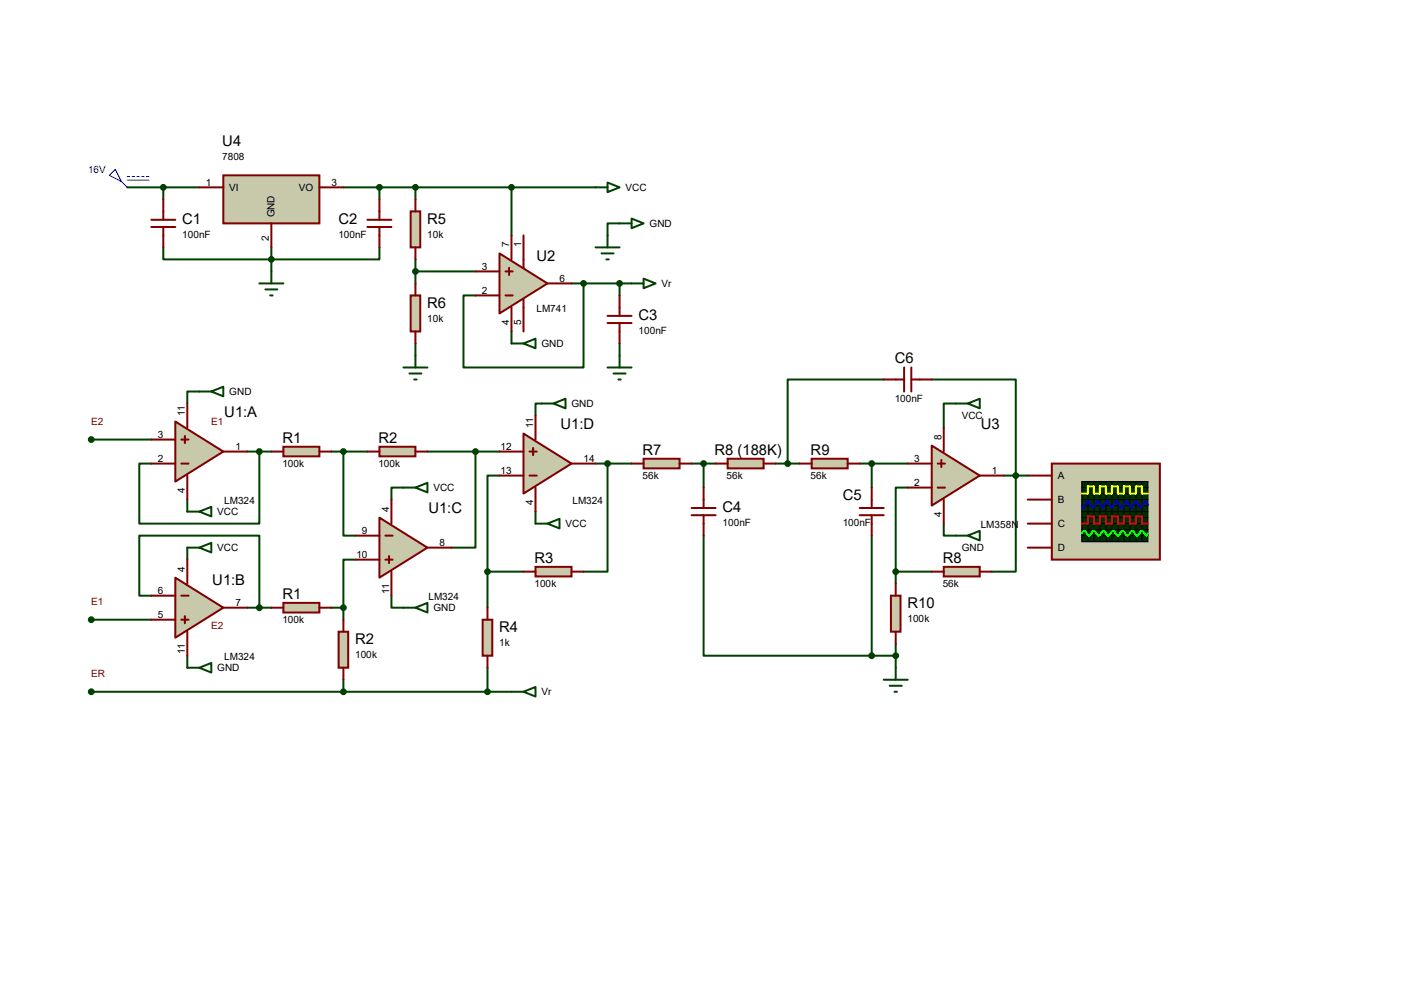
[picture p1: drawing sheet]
<svg xmlns="http://www.w3.org/2000/svg" width="297mm" height="210mm" viewBox="0 0 297 210" stroke-linecap="round" stroke-linejoin="round" font-family="sans-serif">
<g fill="none" stroke="#004000" stroke-width=".42">
<path d="M26.9 39.6h15.3M34.5 39.6v2.6M72.6 39.6h53.4M80.3 39.6v2.6M87.9 39.6v2.6M108.2 39.6v10.2M34.5 52.3v2.6h45.8v-2.6M57.4 52.3v5.1M87.9 54.9v5M87.9 57.4h12.7M120.9 59.9h12.7M123.4 59.9v17.8h-25.4v-15.2h2.6"/>
<path d="M131.1 47.2h-2.6v2.6M131.1 59.9v2.6M87.9 72.6v2.6M108.2 70.1v2.5M131.1 72.6v2.6M19.3 93h12.7M42.2 82.8h-2.6v2.5M52.3 95.5h5.1M54.9 95.5v15.2h-25.4v-12.7h2.5M70.1 95.5h7.6M72.6 95.5v17.8h2.6M90.4 95.5h15.3"/>
<path d="M100.6 95.5v20.3h-5.1M114.6 85.3h-1.3v2.6M126 98h7.6M128.5 98v22.9h-5.1M146.3 98h5.1M148.8 98v5.1M164.1 98h5.1M181.9 98h10.1M184.4 98v5.1M186.9 80.3h-20.3v17.7M197.1 80.3h17.8v40.6h-5.1M202.2 85.3h-2.6v5.1"/>
<path d="M39.6 105.7v2.5M39.6 115.8v2.6M75.2 118.4h-2.6v10.1M85.3 103.1h-2.5v2.6M105.7 100.6h-2.6v20.3M113.3 108.2v2.5M148.8 113.3v25.4h35.6M184.4 113.3v25.4M192 103.1h-2.5v17.8M199.6 110.7v2.6h2.6M212.3 100.6h5.1M19.3 131.1h12.7"/>
<path d="M32 126h-2.5v-12.7h25.4v15.2M39.6 138.7v2.5M52.3 128.5h5.1M70.1 128.5h2.5M72.6 128.5v2.6M82.8 126v2.5h2.5M103.1 120.9h7.6M103.1 120.9v7.6M184.4 138.7h5.1M189.5 120.9h7.6M189.5 120.9v2.5M189.5 136.1v5.1"/>
<path d="M19.3 146.3h88.9M72.6 143.8v2.5M103.1 141.2v5.1"/>
</g>
<path d="M59.9 94.5h7.7v2h-7.7z" fill="#c8c8aa" stroke="#800000" stroke-width=".42"/>
<path d="M57.4 95.5h2.5M67.6 95.5h2.5" fill="none" stroke="#800000" stroke-width=".42"/>
<path d="M59.9 127.5h7.7v2h-7.7z" fill="#c8c8aa" stroke="#800000" stroke-width=".42"/>
<path d="M57.4 128.5h2.5M67.6 128.5h2.5" fill="none" stroke="#800000" stroke-width=".42"/>
<path d="M71.6 133.6h2.1v7.6h-2.1z" fill="#c8c8aa" stroke="#800000" stroke-width=".42"/>
<path d="M72.6 131.1v2.5M72.6 141.2v2.6" fill="none" stroke="#800000" stroke-width=".42"/>
<path d="M80.3 94.5h7.6v2h-7.6z" fill="#c8c8aa" stroke="#800000" stroke-width=".42"/>
<path d="M77.7 95.5h2.6M87.9 95.5h2.5" fill="none" stroke="#800000" stroke-width=".42"/>
<path d="M222.5 98h22.9v20.4h-22.9z" fill="#c8c8aa" stroke="#800000" stroke-width=".42"/>
<path d="M228.9 101.9h13.9v12.7h-13.9z" fill="#003000" stroke="#000" stroke-width=".25"/>
<g fill="none" stroke="#000" stroke-width=".21">
<path d="M228.9 105.7h14M228.9 103.1h14M228.9 104.4h14M228.9 106.9h14M228.9 109.5h14M228.9 110.7h14M228.9 112h14M228.9 113.3h14M228.9 108.2h14M230.1 101.9l.1 12.7M231.4 101.9v12.7M232.7 101.9v12.7"/>
<path d="M233.9 101.9l.1 12.7M235.2 101.9v12.7M236.5 101.9v12.7M237.7 101.9l.1 12.7M239 101.9l.1 12.7M240.3 101.9v12.7M241.6 101.9v12.7"/>
</g>
<path d="M228.9 104.4h1.2v-1.5h1.3v1.5h1.3v-1.5h1.2v1.5h1.3v-1.5h1.3v1.5h1.2v-1.5h1.3v1.5h1.3v-1.5h1.3v1.5h1.2" fill="none" stroke="#ff0" stroke-width=".42"/>
<path d="M228.9 110.7h1.2v-1.5h1.3v1.5h1.3v-1.5h1.2v1.5h1.3v-1.5h1.3v1.5h1.2v-1.5h1.3v1.5h1.3v-1.5h1.3v1.5h1.2" fill="none" stroke="#f00" stroke-width=".42"/>
<path d="M242.8 106.7l-.5-.8-1 1.5-1-1.5-1 1.5-1-1.5-1.1 1.5-1-1.5-1 1.5-1-1.5-1 1.5-1-1.5-1.1 1.5-1-1.5-1 1.5-.2-.2" fill="none" stroke="#00f" stroke-width=".42"/>
<path d="M228.9 112.8l.5-.5 1 1 1-1 1 1 1-1 1 1 1.1-1 1 1 1-1 1 1 1-1 1 1 1.1-1 1 1 .2-.5" fill="none" stroke="#0f0" stroke-width=".42"/>
<path d="M217.4 100.6h5.1M217.4 105.7h5.1M217.4 110.7h5.1M217.4 115.8h5.1" fill="none" stroke="#800000" stroke-width=".42"/>
<g fill="none" stroke="#004000" stroke-width=".42">
<path d="M126 39.6h2.5M128.5 38.6l2.6 1-2.6 1zM42.2 82.8h2.5M44.7 82.8l2.5-1v2zM39.6 108.2h2.6M39.6 115.8h2.6M42.2 108.2l2.5-1v2zM42.2 115.8l2.5-1v2zM85.3 103.1h2.6M87.9 103.1l2.5-1v2zM85.3 128.5h2.6M87.9 128.5l2.5-1v2z"/>
<path d="M39.6 141.2h2.6M42.2 141.2l2.5-1v2z"/>
</g>
<path d="M23.1 37.1l1.3-1.3 1.3 2.6zM25.7 38.4l1.2 1.2M26.9 37.3h.5M26.9 38.1h4.6M27.9 37.3h.5M29 37.3h.5M30 37.3h.5M31 37.3h.5" fill="none" stroke="#0000c0" stroke-width=".21"/>
<path d="M47.2 37.1h20.4v10.1h-20.4z" fill="#c8c8aa" stroke="#800000" stroke-width=".42"/>
<path d="M42.2 39.6h5M67.6 39.6h5M32 48h5.1M32 46.5h5.1M34.5 42.2v4.3M34.5 48v4.3M57.4 47.2v5.1M77.7 48h5.1M77.7 46.5h5.1M80.3 42.2v4.3M80.3 48v4.3" fill="none" stroke="#800000" stroke-width=".42"/>
<path d="M54.9 59.9h5M57.4 57.4v2.5M56.1 61.2h2.6M57.1 62.5h.6" fill="none" stroke="#004000" stroke-width=".42"/>
<g fill="#004000" stroke="#004000" stroke-width=".42">
<circle cx="57.4" cy="54.9" r=".51"/>
<circle cx="34.5" cy="39.6" r=".51"/>
</g>
<path d="M37.1 89.2l10.1 6.3-10.1 6.4z" fill="#c8c8aa" stroke="#800000" stroke-width=".42"/>
<path d="M32 98h5.1M32 93h5.1M38.4 98h1.5M38.4 93h1.5M39.1 92.2v1.5M39.6 85.3v5.1M47.2 95.5h5.1M39.6 100.6v5.1" fill="none" stroke="#800000" stroke-width=".42"/>
<path d="M37.1 122.2l10.1 6.3-10.1 6.4z" fill="#c8c8aa" stroke="#800000" stroke-width=".42"/>
<path d="M39.6 118.4v5M32 126h5.1M32 131.1h5.1M38.4 126h1.5M38.4 131.1h1.5M39.1 130.3v1.5M39.6 133.6v5.1M47.2 128.5h5.1" fill="none" stroke="#800000" stroke-width=".42"/>
<path d="M80.3 109.5l10.1 6.3-10.1 6.4z" fill="#c8c8aa" stroke="#800000" stroke-width=".42"/>
<path d="M75.2 113.3h5.1M75.2 118.4h5.1M81.5 113.3h1.6M81.5 118.4h1.6M82.3 117.6v1.5M82.8 105.7v5M90.4 115.8h5.1M82.8 120.9v5.1" fill="none" stroke="#800000" stroke-width=".42"/>
<g fill="#004000" stroke="#004000" stroke-width=".42">
<circle cx="19.3" cy="93" r=".51"/>
<circle cx="54.9" cy="95.5" r=".51"/>
<circle cx="54.9" cy="128.5" r=".51"/>
<circle cx="19.3" cy="131.1" r=".51"/>
</g>
<path d="M110.7 91.7l10.2 6.3-10.2 6.4z" fill="#c8c8aa" stroke="#800000" stroke-width=".42"/>
<path d="M105.7 95.5h5M112 95.5h1.5M112.8 94.7v1.6M113.3 87.9v5.1M120.9 98h5.1M105.7 100.6h5M112 100.6h1.5M113.3 103.1v5.1" fill="none" stroke="#800000" stroke-width=".42"/>
<path d="M113.3 119.9h7.6v2h-7.6z" fill="#c8c8aa" stroke="#800000" stroke-width=".42"/>
<path d="M110.7 120.9h2.6M120.9 120.9h2.5" fill="none" stroke="#800000" stroke-width=".42"/>
<path d="M102.1 131.1h2v7.6h-2z" fill="#c8c8aa" stroke="#800000" stroke-width=".42"/>
<path d="M103.1 128.5v2.6M103.1 138.7v2.5" fill="none" stroke="#800000" stroke-width=".42"/>
<g fill="#004000" stroke="#004000" stroke-width=".42">
<circle cx="103.1" cy="120.9" r=".51"/>
<circle cx="100.6" cy="95.5" r=".51"/>
<circle cx="72.6" cy="128.5" r=".51"/>
<circle cx="72.6" cy="95.5" r=".51"/>
</g>
<path d="M114.6 85.3h2.5M117.1 85.3l2.5-1v2.1zM113.3 110.7h2.5M115.8 110.7l2.6-1v2.1z" fill="none" stroke="#004000" stroke-width=".42"/>
<path d="M86.9 44.7h2v7.6h-2z" fill="#c8c8aa" stroke="#800000" stroke-width=".42"/>
<path d="M87.9 42.2v2.5M87.9 52.3v2.6" fill="none" stroke="#800000" stroke-width=".42"/>
<path d="M86.9 62.5h2v7.6h-2z" fill="#c8c8aa" stroke="#800000" stroke-width=".42"/>
<path d="M87.9 59.9v2.6M87.9 70.1v2.5" fill="none" stroke="#800000" stroke-width=".42"/>
<path d="M85.3 77.7h5.1M86.6 79h2.6M87.9 75.2v2.5M87.6 80.3h.5" fill="none" stroke="#004000" stroke-width=".42"/>
<path d="M105.7 53.6l10.1 6.3-10.1 6.4z" fill="#c8c8aa" stroke="#800000" stroke-width=".42"/>
<path d="M100.6 57.4h5.1M106.9 57.4h1.6M107.7 56.6v1.6M108.2 49.8v5.1M110.7 49.8v6.8M115.8 59.9h5.1M100.6 62.5h5.1M106.9 62.5h1.6M108.2 65v5.1M110.7 63.2v6.9" fill="none" stroke="#800000" stroke-width=".42"/>
<g fill="#004000" stroke="#004000" stroke-width=".42">
<circle cx="87.9" cy="57.4" r=".51"/>
<circle cx="123.4" cy="59.9" r=".51"/>
<circle cx="72.6" cy="146.3" r=".51"/>
<circle cx="19.3" cy="146.3" r=".51"/>
<circle cx="103.1" cy="146.3" r=".51"/>
<circle cx="80.3" cy="39.6" r=".51"/>
<circle cx="87.9" cy="39.6" r=".51"/>
<circle cx="108.2" cy="39.6" r=".51"/>
</g>
<path d="M126 52.3h5.1M127.3 53.6h2.5M128.3 54.9h.5M128.5 49.8v2.5M131.1 47.2h2.5M133.6 46.2l2.5 1-2.5 1.1zM133.6 59.9h2.5M136.1 58.9l2.6 1-2.6 1.1zM108.2 72.6h2.5M110.7 72.6l2.6-1v2.1zM108.2 146.3h2.5M110.7 146.3l2.6-1v2z" fill="none" stroke="#004000" stroke-width=".42"/>
<path d="M197.1 94.2l10.2 6.4-10.2 6.3z" fill="#c8c8aa" stroke="#800000" stroke-width=".42"/>
<g fill="none" stroke="#800000" stroke-width=".42">
<path d="M191.3 77.7v5.1M192.8 77.7v5.1M186.9 80.3h4.4M192 98h5.1M192.8 80.3h4.3M198.4 98h1.5M199.1 97.3v1.5M199.6 90.4v5.1M146.3 109h5.1M146.3 107.4h5.1M148.8 103.1v4.3M148.8 109v4.3"/>
<path d="M181.9 109h5M181.9 107.4h5M184.4 103.1v4.3M184.4 109v4.3M192 103.1h5.1M198.4 103.1h1.5M199.6 105.7v5M207.3 100.6h5"/>
</g>
<path d="M171.7 97h7.6v2.1h-7.6z" fill="#c8c8aa" stroke="#800000" stroke-width=".42"/>
<path d="M169.2 98h2.5M179.3 98h2.6" fill="none" stroke="#800000" stroke-width=".42"/>
<path d="M153.9 97h7.6v2.1h-7.6z" fill="#c8c8aa" stroke="#800000" stroke-width=".42"/>
<path d="M151.4 98h2.5M161.5 98h2.6" fill="none" stroke="#800000" stroke-width=".42"/>
<path d="M136.1 97h7.7v2.1h-7.7z" fill="#c8c8aa" stroke="#800000" stroke-width=".42"/>
<path d="M128.5 68.3h5.1M128.5 66.8h5.1M131.1 62.5v4.3M131.1 68.3v4.3M133.6 98h2.5M143.8 98h2.5" fill="none" stroke="#800000" stroke-width=".42"/>
<g fill="#004000" stroke="#004000" stroke-width=".42">
<circle cx="166.6" cy="98" r=".51"/>
<circle cx="148.8" cy="98" r=".51"/>
<circle cx="214.9" cy="100.6" r=".51"/>
<circle cx="128.5" cy="98" r=".51"/>
<circle cx="131.1" cy="59.9" r=".51"/>
<circle cx="184.4" cy="98" r=".51"/>
</g>
<path d="M128.5 77.7h5.1M129.8 79h2.5M131.1 75.2v2.5M130.8 80.3h.5M202.2 85.3h2.5M204.7 85.3l2.6-1v2.1zM202.2 113.3h2.5M204.7 113.3l2.6-1v2z" fill="none" stroke="#004000" stroke-width=".42"/>
<path d="M199.6 119.9h7.7v2h-7.7z" fill="#c8c8aa" stroke="#800000" stroke-width=".42"/>
<path d="M197.1 120.9h2.5M207.3 120.9h2.5" fill="none" stroke="#800000" stroke-width=".42"/>
<path d="M186.9 143.8h5.1M188.2 145h2.6M189.2 146.3h.5M189.5 141.2v2.6" fill="none" stroke="#004000" stroke-width=".42"/>
<path d="M188.5 126h2v7.6h-2z" fill="#c8c8aa" stroke="#800000" stroke-width=".42"/>
<path d="M189.5 123.4v2.6M189.5 133.6v2.5" fill="none" stroke="#800000" stroke-width=".42"/>
<g fill="#004000" stroke="#004000" stroke-width=".42">
<circle cx="189.5" cy="120.9" r=".51"/>
<circle cx="189.5" cy="138.7" r=".51"/>
<circle cx="184.4" cy="138.7" r=".51"/>
</g>
<g font-size="3.1">
<text x="47" y="30.8">U4</text>
<text x="38.6" y="47.3">C1</text>
<text x="71.6" y="47.3">C2</text>
<text x="90.4" y="47.3">R5</text>
<text x="113.5" y="55.2">U2</text>
<text x="90.4" y="65.1">R6</text>
<text x="135.1" y="67.6">C3</text>
<text x="189.3" y="76.8">C6</text>
<text x="47.5" y="88.3">U1:A</text>
<text x="59.7" y="93.6">R1</text>
<text x="80.1" y="93.6">R2</text>
<text x="118.6" y="90.8">U1:D</text>
<text x="207.5" y="90.8">U3</text>
<text x="135.9" y="96.1">R7</text>
<text x="151.2" y="96.1">R8 (188K)</text>
<text x="171.5" y="96.1">R9</text>
<text x="178.3" y="105.7">C5</text>
<text x="90.6" y="108.6">U1:C</text>
<text x="152.9" y="108.3">C4</text>
<text x="113.1" y="119">R3</text>
<text x="199.4" y="119">R8</text>
<text x="44.9" y="123.8">U1:B</text>
<text x="59.7" y="126.6">R1</text>
<text x="192" y="128.6">R10</text>
<text x="75.1" y="136.2">R2</text>
<text x="105.6" y="133.7">R4</text>
</g>
<g font-size="2.1">
<text x="47" y="33.7">7808</text>
<text x="43.5" y="39.2">1</text>
<text x="48.5" y="40.4">VI</text>
<text x="63.2" y="40.4">VO</text>
<text x="70.1" y="39.2">3</text>
<text x="132.3" y="40.4">VCC</text>
<text x="58.1" y="46" transform="rotate(-90 58.1 46)">GND</text>
<text x="38.6" y="50.2">100nF</text>
<text x="56.9" y="51" transform="rotate(-90 56.9 51)">2</text>
<text x="71.6" y="50.2">100nF</text>
<text x="90.4" y="50.2">10k</text>
<text x="107.7" y="52.3" transform="rotate(-90 107.7 52.3)">7</text>
<text x="110.2" y="52.3" transform="rotate(-90 110.2 52.3)">1</text>
<text x="137.4" y="48">GND</text>
<text x="101.9" y="57">3</text>
<text x="118.4" y="59.6">6</text>
<text x="101.9" y="62.1">2</text>
<text x="113.5" y="65.9">LM741</text>
<text x="140" y="60.7">Vr</text>
<text x="90.4" y="68">10k</text>
<text x="107.7" y="68.7" transform="rotate(-90 107.7 68.7)">4</text>
<text x="110.2" y="68.7" transform="rotate(-90 110.2 68.7)">5</text>
<text x="135.1" y="70.6">100nF</text>
<text x="114.6" y="73.4">GND</text>
<text x="48.5" y="83.6">GND</text>
<text x="39.1" y="87.9" transform="rotate(-90 39.1 87.9)">11</text>
<text x="120.9" y="86.1">GND</text>
<text x="189.3" y="85">100nF</text>
<text x="203.5" y="88.6">VCC</text>
<text x="33.4" y="92.6">3</text>
<text x="49.8" y="95.1">1</text>
<text x="105.9" y="95.1">12</text>
<text x="112.8" y="90.4" transform="rotate(-90 112.8 90.4)">11</text>
<text x="199.1" y="93" transform="rotate(-90 199.1 93)">8</text>
<text x="33.4" y="97.7">2</text>
<text x="59.7" y="98.7">100k</text>
<text x="80.1" y="98.7">100k</text>
<text x="105.9" y="100.2">13</text>
<text x="123.4" y="97.7">14</text>
<text x="135.9" y="101.2">56k</text>
<text x="153.7" y="101.2">56k</text>
<text x="171.5" y="101.2">56k</text>
<text x="193.4" y="97.7">3</text>
<text x="209.8" y="100.2">1</text>
<text x="223.8" y="101.3">A</text>
<text x="39.1" y="104.3" transform="rotate(-90 39.1 104.3)">4</text>
<text x="47.5" y="106.6">LM324</text>
<text x="91.7" y="103.9">VCC</text>
<text x="112.8" y="106.8" transform="rotate(-90 112.8 106.8)">4</text>
<text x="121.1" y="106.6">LM324</text>
<text x="193.4" y="102.7">2</text>
<text x="223.8" y="106.4">B</text>
<text x="46" y="109">VCC</text>
<text x="76.5" y="112.9">9</text>
<text x="82.3" y="108.2" transform="rotate(-90 82.3 108.2)">4</text>
<text x="119.6" y="111.5">VCC</text>
<text x="152.9" y="111.2">100nF</text>
<text x="178.3" y="111.2">100nF</text>
<text x="199.1" y="109.4" transform="rotate(-90 199.1 109.4)">4</text>
<text x="207.5" y="111.6">LM358N</text>
<text x="223.8" y="111.5">C</text>
<text x="46" y="116.6">VCC</text>
<text x="75.4" y="118">10</text>
<text x="93" y="115.4">8</text>
<text x="203.5" y="116.6">GND</text>
<text x="223.8" y="116.6">D</text>
<text x="33.4" y="125.6">6</text>
<text x="39.1" y="120.9" transform="rotate(-90 39.1 120.9)">4</text>
<text x="82.3" y="125.6" transform="rotate(-90 82.3 125.6)">11</text>
<text x="113.1" y="124.1">100k</text>
<text x="199.4" y="124.1">56k</text>
<text x="33.4" y="130.7">5</text>
<text x="49.8" y="128.1">7</text>
<text x="59.7" y="131.7">100k</text>
<text x="90.6" y="126.9">LM324</text>
<text x="91.7" y="129.3">GND</text>
<text x="192" y="131.5">100k</text>
<text x="105.6" y="136.6">1k</text>
<text x="39.1" y="138.3" transform="rotate(-90 39.1 138.3)">11</text>
<text x="46" y="142">GND</text>
<text x="47.5" y="139.6">LM324</text>
<text x="75.1" y="139.1">100k</text>
<text x="114.6" y="147.1">Vr</text>
</g>
<text font-size="2.1" fill="#0000c0" x="18.6" y="36.6">16V</text>
<g font-size="2.1" fill="#800000">
<text x="19.3" y="89.8">E2</text>
<text x="44.7" y="89.8">E1</text>
<text x="19.3" y="127.9">E1</text>
<text x="44.7" y="133">E2</text>
<text x="19.3" y="143.2">ER</text>
</g>
</svg>
